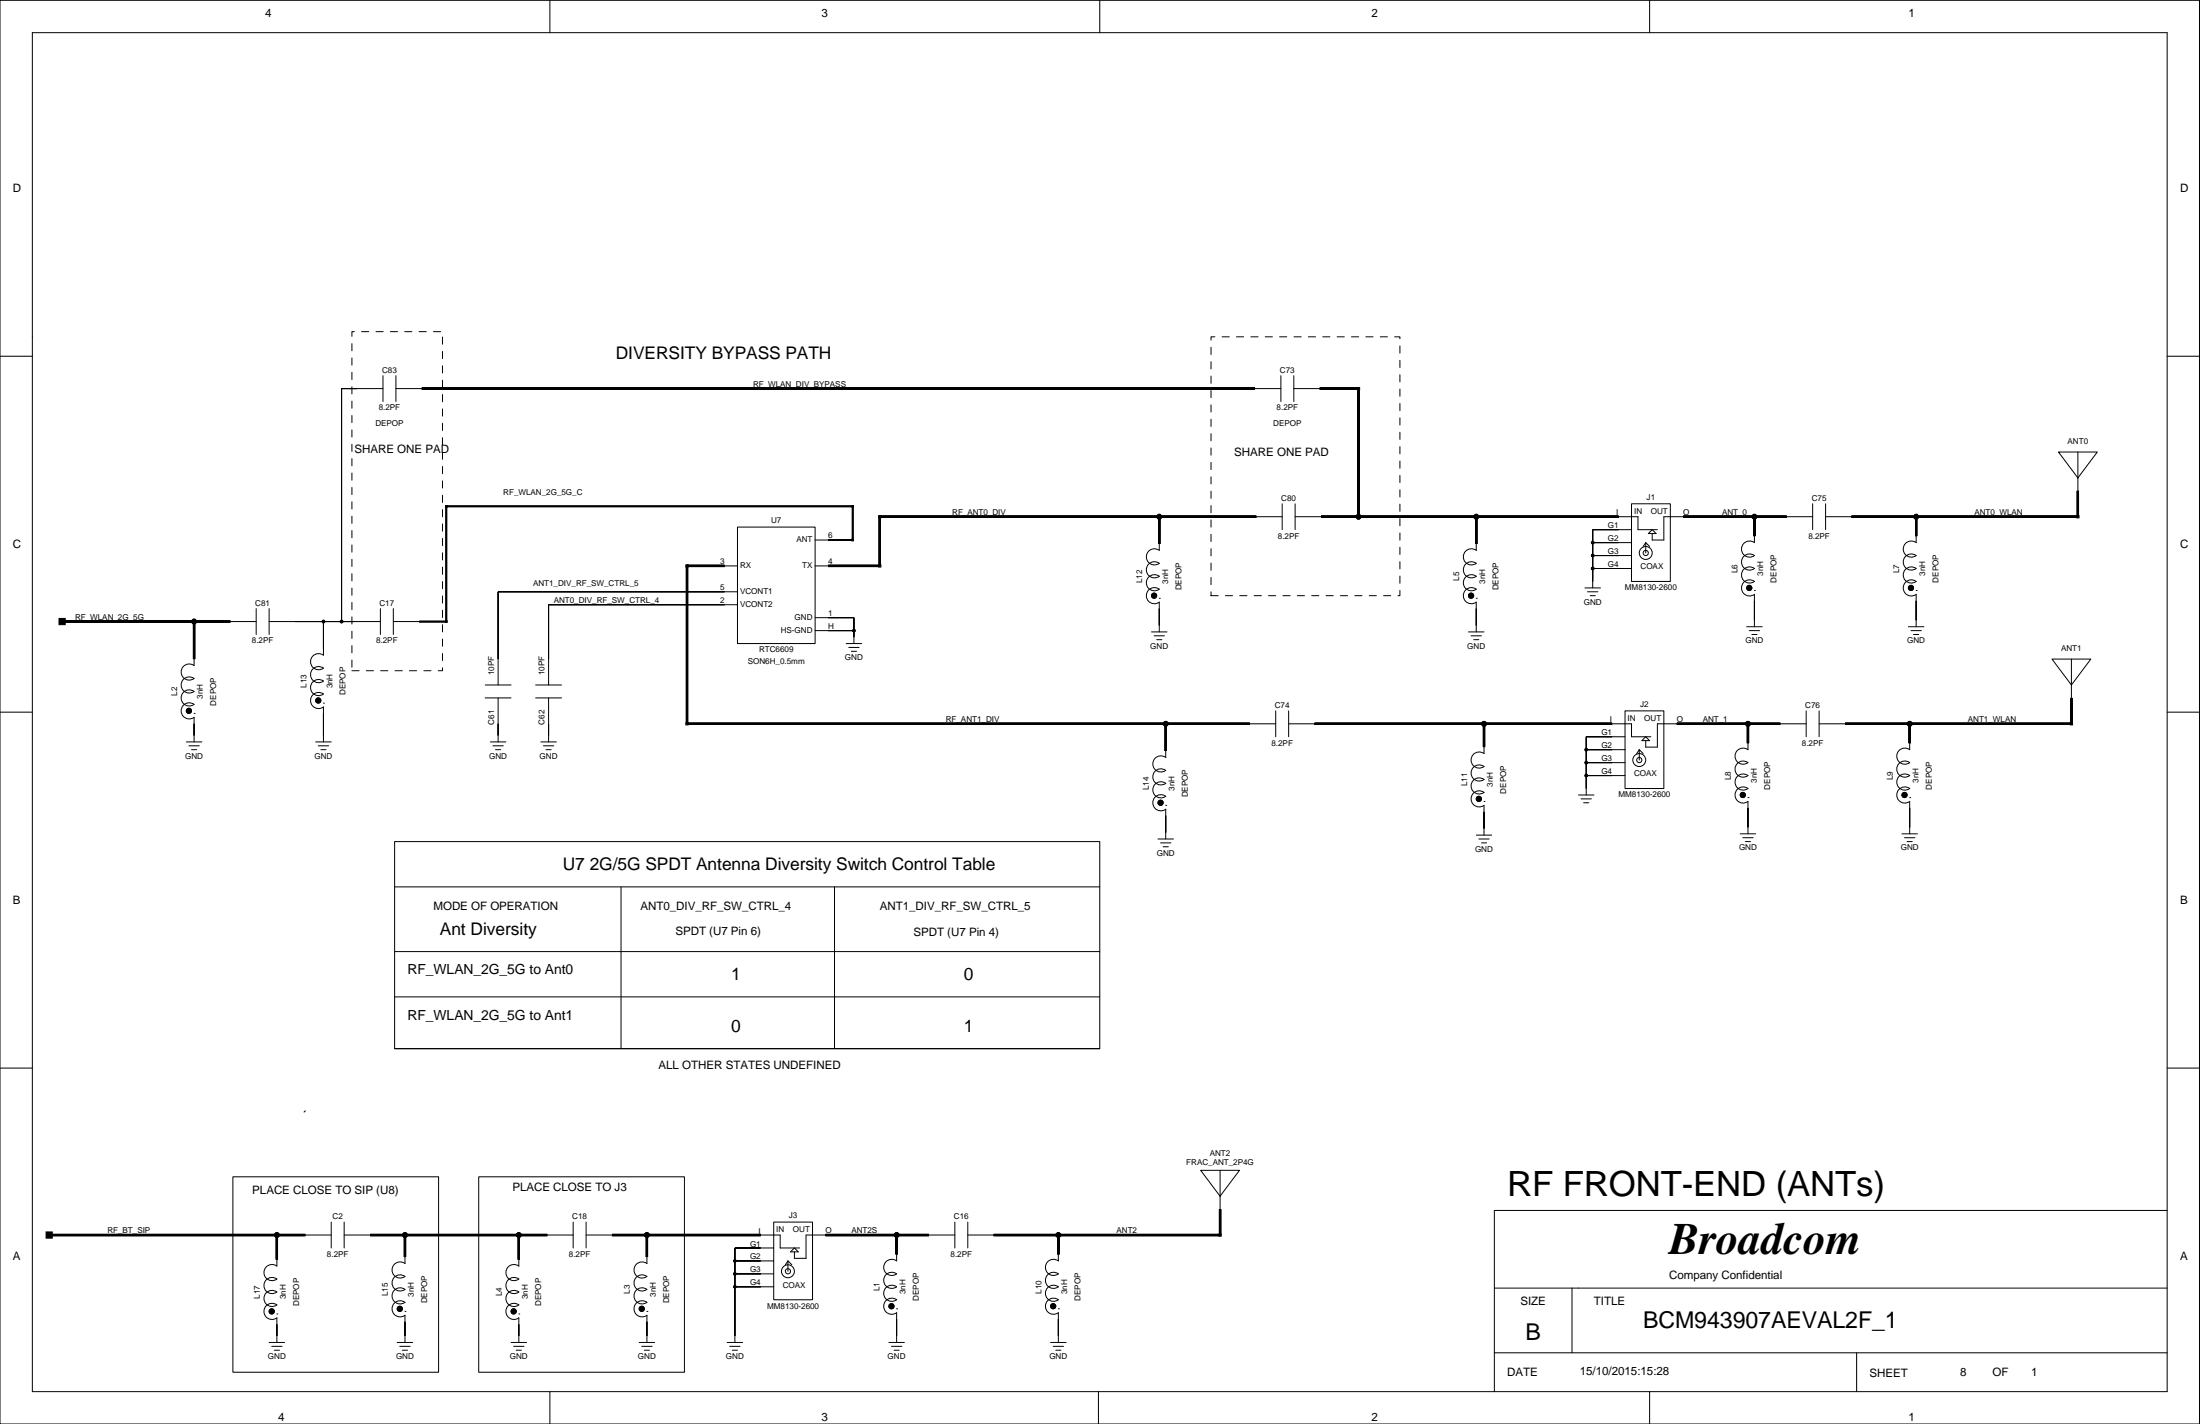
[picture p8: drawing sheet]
<svg xmlns="http://www.w3.org/2000/svg" width="432mm" height="279mm" viewBox="0 0 432 279" stroke-linecap="round" stroke-linejoin="round" font-family="sans-serif">
<g fill="none" stroke="#000" stroke-width=".2">
<path d="M0 .1h431.7v279.3h-431.7zM6.3 6.4h419.1v266.7h-419.1zM107.9 .1v6.3M215.9 .1v6.3M323.8 .1v6.3M0 69.9h6.3M75.2 76.2h-8.2v45.8M75.2 73.7v5.1M77.7 76.2h5.1M77.7 73.7v5.1M246.3 76.2h5.1M251.4 73.7v5.1"/>
<path d="M253.9 76.2h5.1M253.9 73.7v5.1M425.4 69.9h6.3M251.7 98.8v5.1M254.2 98.8v5.1M320.2 98.8h7.6v15.3h-7.6zM355.8 98.8v5.1M358.3 98.8v5.1M404 93.8h.1M404 88.7h7.6l-3.8 5.1zM405.3 96.3h.1M405.3 93.8h.1"/>
<path d="M406.6 95h.1M406.6 93.8h.1M407.8 88.7v7.6M50.3 119.4v5.1M52.8 119.4v5.1M74.7 119.4v5.1M77.2 119.4v5.1M142.2 111h2.5M144.7 103.4h15.3v22.9h-15.3zM144.7 116.1h-46.9v18.3M144.7 118.7h-37v15.7M160 106h2.5"/>
<path d="M160 111h2.5M227.5 117.4h.1M227.5 106.7v1.3a1.59 1.59 0 0 0-2.1 .2 1.59 1.59 0 0 0 0 2.1 1.59 1.59 0 0 0 2.1 .2 1.59 1.59 0 0 0-2.1 .2 1.59 1.59 0 0 0 0 2.2 1.59 1.59 0 0 0 2.1 .2 1.59 1.59 0 0 0-2.1 .2 1.59 1.59 0 0 0 0 2.1 1.59 1.59 0 0 0 2.1 .2 1.59 1.59 0 0 0-2.1 .2 1.59 1.59 0 0 0 0 2.1 1.59 1.59 0 0 0 2.1 .2v5.9M246.6 101.4h5.1M254.2 101.4h5.1M289.7 117.4h.1M289.7 106.7l.1 1.3a1.59 1.59 0 0 0-2.2 .2 1.59 1.59 0 0 0 0 2.1 1.59 1.59 0 0 0 2.2 .2 1.59 1.59 0 0 0-2.2 .2 1.59 1.59 0 0 0 0 2.2 1.59 1.59 0 0 0 2.2 .2 1.59 1.59 0 0 0-2.2 .2 1.59 1.59 0 0 0 0 2.1 1.59 1.59 0 0 0 2.2 .2 1.59 1.59 0 0 0-2.2 .2 1.59 1.59 0 0 0 0 2.1 1.59 1.59 0 0 0 2.2 .2l-.1 5.9M311.1 115.4h3M311.6 116.1h2M312.1 116.9h1M312.6 106.5h7.6M312.6 109h7.6"/>
<path d="M312.6 111.5h7.6M317.7 101.4h3.8v2.5h3.8M320.2 103.9h-7.6v11.5M323 106.5v2M323 106.5l.8 .7M323 106.5l-.5 .7M323.5 104.7l.8-.8 .7 .8zM330.4 101.4h-3.8v4.6h-2.3v-1.3M344.3 115.9h.1M344.3 105.2v1.3a1.59 1.59 0 0 0-2.1 .2 1.59 1.59 0 0 0 0 2.1 1.59 1.59 0 0 0 2.1 .2M344.3 109a1.59 1.59 0 0 0-2.1 .2 1.59 1.59 0 0 0 0 2.1 1.59 1.59 0 0 0 2.1 .2 1.59 1.59 0 0 0-2.1 .2 1.59 1.59 0 0 0 0 2.2 1.59 1.59 0 0 0 2.1 .2 1.59 1.59 0 0 0-2.1 .2 1.59 1.59 0 0 0 0 2.1 1.59 1.59 0 0 0 2.1 .2v6.4M350.7 101.4h5.1"/>
<path d="M358.3 101.4h5.1M376.1 115.9h.1M376.1 105.2v1.3a1.59 1.59 0 0 0-2.1 .2 1.59 1.59 0 0 0 0 2.1 1.59 1.59 0 0 0 2.1 .2M376.1 109a1.59 1.59 0 0 0-2.1 .2 1.59 1.59 0 0 0 0 2.1 1.59 1.59 0 0 0 2.1 .2 1.59 1.59 0 0 0-2.1 .2 1.59 1.59 0 0 0 0 2.2 1.59 1.59 0 0 0 2.1 .2 1.59 1.59 0 0 0-2.1 .2 1.59 1.59 0 0 0 0 2.1 1.59 1.59 0 0 0 2.1 .2v6.4M0 139.7h6.3M38.1 140h.1M38.1 129.3v1.3a1.59 1.59 0 0 0-2.1 .2 1.59 1.59 0 0 0 0 2.1 1.59 1.59 0 0 0 2.1 .2 1.59 1.59 0 0 0-2.1 .2 1.59 1.59 0 0 0 0 2.2 1.59 1.59 0 0 0 2.1 .2 1.59 1.59 0 0 0-2.1 .2 1.59 1.59 0 0 0 0 2.1 1.59 1.59 0 0 0 2.1 .2 1.59 1.59 0 0 0-2.1 .2 1.59 1.59 0 0 0 0 2.1 1.59 1.59 0 0 0 2.1 .2v4.9M45.2 122h5.1M52.8 122h21.9M63.5 138h.1M63.5 122v6.6a1.59 1.59 0 0 0-2.1 .2 1.59 1.59 0 0 0 0 2.1 1.59 1.59 0 0 0 2.1 .2 1.59 1.59 0 0 0-2.1 .2 1.59 1.59 0 0 0 0 2.1 1.59 1.59 0 0 0 2.1 .2M63.5 133.6a1.59 1.59 0 0 0-2.1 .2 1.59 1.59 0 0 0 0 2.2 1.59 1.59 0 0 0 2.1 .2 1.59 1.59 0 0 0-2.1 .2 1.59 1.59 0 0 0 0 2.1 1.59 1.59 0 0 0 2.1 .2v6.9"/>
<path d="M77.2 122h5.1M95.2 136.9h5.1M95.2 134.4h5.1M97.8 136.9v8.7M105.1 136.9h5.1M105.1 134.4h5.1M107.7 136.9v8.7M160 123.7h7.6M160 121.2h7.6v5.1M166.1 126.3h3M166.6 127h2M167.1 127.8h1"/>
<path d="M226 124h3.1M226.5 124.7h2M227 125.5h1M250.4 139.5v5.1M252.9 139.5v5.1M288.2 124h3.1M288.7 124.7h2.1M289.2 125.5h1.1M319 139.5h7.6v15.2h-7.6zM342.8 123h3.1M343.3 123.7h2.1M343.8 124.5h1.1"/>
<path d="M354.5 139.5v5.1M357 139.5v5.1M374.6 123h3M375.1 123.7h2M375.6 124.5h1M402.8 134.4h.1M402.8 129.3h7.6l-3.8 5.1zM404 136.9h.1M404 134.4h.1M405.3 135.7h.1M405.3 134.4h.1M406.6 129.3v7.6"/>
<path d="M425.4 139.7h6.3M36.6 145.6h3M37.1 146.3h2M37.6 147.1h1M62 145.6h3M62.5 146.3h2M63 147.1h1M96.2 145.6h3.1M96.8 146.3h2M97.3 147.1h1M106.1 145.6h3.1M106.7 146.3h2"/>
<path d="M107.2 147.1h1M228.8 158h.1M228.8 147.3v1.3a1.59 1.59 0 0 0-2.1 .2 1.59 1.59 0 0 0 0 2.2 1.59 1.59 0 0 0 2.1 .2 1.59 1.59 0 0 0-2.1 .2 1.59 1.59 0 0 0 0 2.1 1.59 1.59 0 0 0 2.1 .2 1.59 1.59 0 0 0-2.1 .2 1.59 1.59 0 0 0 0 2.1 1.59 1.59 0 0 0 2.1 .2 1.59 1.59 0 0 0-2.1 .2 1.59 1.59 0 0 0 0 2.2 1.59 1.59 0 0 0 2.1 .2v5.8M245.3 142h5.1M252.9 142h5.1M291.3 157.3h.1M291.3 146.6v1.3a1.59 1.59 0 0 0-2.2 .2 1.59 1.59 0 0 0 0 2.1 1.59 1.59 0 0 0 2.2 .2 1.59 1.59 0 0 0-2.2 .2 1.59 1.59 0 0 0 0 2.1 1.59 1.59 0 0 0 2.2 .2 1.59 1.59 0 0 0-2.2 .2 1.59 1.59 0 0 0 0 2.2 1.59 1.59 0 0 0 2.2 .2 1.59 1.59 0 0 0-2.2 .2 1.59 1.59 0 0 0 0 2.1 1.59 1.59 0 0 0 2.2 .2v5.9M309.8 156h3.1M310.3 156.7h2M310.8 157.5h1M311.3 147.1h7.7M311.3 149.6h7.7"/>
<path d="M311.3 152.2h7.7M316.4 142h3.8v2.6h3.8M319 144.6h-7.7v11.4M321.7 147.1v2M321.7 147.1l.8 .8M321.7 147.1l-.5 .8M323 144.6l.8 .7h-1.5zM329.1 142h-3.8v4.6h-2.3v-1.3M343.1 156.5h.1M343.1 145.8v1.3a1.59 1.59 0 0 0-2.2 .2 1.59 1.59 0 0 0 0 2.1 1.59 1.59 0 0 0 2.2 .2 1.59 1.59 0 0 0-2.2 .2 1.59 1.59 0 0 0 0 2.2 1.59 1.59 0 0 0 2.2 .2 1.59 1.59 0 0 0-2.1 .2 1.59 1.59 0 0 0 0 2.1 1.59 1.59 0 0 0 2.1 .2 1.59 1.59 0 0 0-2.1 .2 1.59 1.59 0 0 0 0 2.2 1.59 1.59 0 0 0 2.1 .2v6.3M349.4 142h5.1M357 142h5.1"/>
<path d="M374.8 156.5h.1M374.8 145.8v1.3a1.59 1.59 0 0 0-2.1 .2 1.59 1.59 0 0 0 0 2.1 1.59 1.59 0 0 0 2.1 .2 1.59 1.59 0 0 0-2.1 .2 1.59 1.59 0 0 0 0 2.2 1.59 1.59 0 0 0 2.1 .2 1.59 1.59 0 0 0-2.1 .2 1.59 1.59 0 0 0 0 2.1 1.59 1.59 0 0 0 2.1 .2 1.59 1.59 0 0 0-2.1 .2 1.59 1.59 0 0 0 0 2.2 1.59 1.59 0 0 0 2.1 .2v6.3M77.5 165.1h138.4v40.7h-138.4zM77.5 174h138.4M121.9 174v31.8M163.8 174v31.8M227.3 164.6h3M227.8 165.4h2M228.3 166.1h1M289.7 163.9h3.1M290.3 164.6h2M290.8 165.4h1"/>
<path d="M341.6 163.6h3M342.1 164.4h2M342.6 165.1h1M373.3 163.6h3M373.8 164.4h2M374.3 165.1h1M77.5 195.6h138.4M77.5 186.7h138.4M0 209.6h6.3M59.9 217.9l-.2 .3M77.5 205.8h138.4M425.4 209.6h6.3"/>
<path d="M45.7 230.9h40.4v38.3h-40.4zM65 239.8v5.1M67.5 239.8v5.1M94 230.9h40.3v38.3h-40.3zM112.5 239.8v5.1M115 239.8v5.1M151.9 239.8h7.6v15.2h-7.6zM187.4 239.8v5.1M189.9 239.8v5.1M235.7 229.6h7.6l-3.8 5.1zM239.5 229.6v7.6M240.7 236h.1"/>
<path d="M240.7 234.7h.1M242 237.2h.1M242 234.7h.1M243.3 234.7h.1M425.4 237.5h-132.1v35.6M54.3 257.8h.1M54.3 247.1v1.3a1.59 1.59 0 0 0-2.1 .2 1.59 1.59 0 0 0 0 2.2 1.59 1.59 0 0 0 2.1 .2M54.3 251a1.59 1.59 0 0 0-2.1 .2 1.59 1.59 0 0 0 0 2.1 1.59 1.59 0 0 0 2.1 .2 1.59 1.59 0 0 0-2.1 .2 1.59 1.59 0 0 0 0 2.1 1.59 1.59 0 0 0 2.1 .2 1.59 1.59 0 0 0-2.1 .2 1.59 1.59 0 0 0 0 2.2 1.59 1.59 0 0 0 2.1 .2v4.8M59.9 242.3h5.1M67.5 242.3h5.1M79.5 257.3h.1M79.5 246.6v1.3a1.59 1.59 0 0 0-2.1 .2 1.59 1.59 0 0 0 0 2.2 1.59 1.59 0 0 0 2.1 .2 1.59 1.59 0 0 0-2.1 .2 1.59 1.59 0 0 0 0 2.1 1.59 1.59 0 0 0 2.1 .2 1.59 1.59 0 0 0-2.1 .2 1.59 1.59 0 0 0 0 2.1 1.59 1.59 0 0 0 2.1 .2 1.59 1.59 0 0 0-2.1 .2 1.59 1.59 0 0 0 0 2.2 1.59 1.59 0 0 0 2.1 .2v5.3"/>
<path d="M101.8 257.8h.1M101.8 247.1v1.3a1.59 1.59 0 0 0-2.1 .2 1.59 1.59 0 0 0 0 2.2 1.59 1.59 0 0 0 2.1 .2M101.8 251a1.59 1.59 0 0 0-2.1 .2 1.59 1.59 0 0 0 0 2.1 1.59 1.59 0 0 0 2.1 .2 1.59 1.59 0 0 0-2.1 .2 1.59 1.59 0 0 0 0 2.1 1.59 1.59 0 0 0 2.1 .2 1.59 1.59 0 0 0-2.1 .2 1.59 1.59 0 0 0 0 2.2 1.59 1.59 0 0 0 2.1 .2v4.8M107.4 242.3h5.1M115 242.3h5.1M127 257.3h.1M127 246.6v1.3a1.59 1.59 0 0 0-2.2 .2 1.59 1.59 0 0 0 0 2.2 1.59 1.59 0 0 0 2.2 .2 1.59 1.59 0 0 0-2.2 .2 1.59 1.59 0 0 0 0 2.1 1.59 1.59 0 0 0 2.2 .2 1.59 1.59 0 0 0-2.2 .2 1.59 1.59 0 0 0 0 2.1 1.59 1.59 0 0 0 2.2 .2 1.59 1.59 0 0 0-2.2 .2 1.59 1.59 0 0 0 0 2.2 1.59 1.59 0 0 0 2.2 .2v5.3M144.2 247.4h7.7M144.2 249.9h7.7M144.2 252.5h7.7M149.3 242.3h3.8v2.6h3.8M151.9 244.9h-7.7v18.5"/>
<path d="M154.7 247.4v2M154.7 247.4l.7 .8M154.7 247.4l-.6 .8M155.9 244.9l.8 .7h-1.5zM162 242.3h-3.8v4.6h-2.3v-1.3M176 256.8h.1M176 246.1v1.3M176 257.6v5.8M176 252.5a1.59 1.59 0 0 0-2.1 .2 1.59 1.59 0 0 0 0 2.1 1.59 1.59 0 0 0 2.1 .2 1.59 1.59 0 0 0-2.1 .2 1.59 1.59 0 0 0 0 2.2 1.59 1.59 0 0 0 2.1 .2M176 247.4a1.59 1.59 0 0 0-2.1 .2 1.59 1.59 0 0 0 0 2.1 1.59 1.59 0 0 0 2.1 .2 1.59 1.59 0 0 0-2.1 .2 1.59 1.59 0 0 0 0 2.2 1.59 1.59 0 0 0 2.1 .2M182.3 242.3h5.1M189.9 242.3h5.1"/>
<path d="M207.7 256.8h.1M207.7 246.1v1.3a1.59 1.59 0 0 0-2.1 .2 1.59 1.59 0 0 0 0 2.1 1.59 1.59 0 0 0 2.1 .2 1.59 1.59 0 0 0-2.1 .2 1.59 1.59 0 0 0 0 2.2 1.59 1.59 0 0 0 2.1 .2M207.7 252.5a1.59 1.59 0 0 0-2.1 .2 1.59 1.59 0 0 0 0 2.1 1.59 1.59 0 0 0 2.1 .2 1.59 1.59 0 0 0-2.1 .2 1.59 1.59 0 0 0 0 2.2 1.59 1.59 0 0 0 2.1 .2v5.8M293.3 252.7h132.1M308.5 252.7v12.7M52.8 263.4h3.1M53.3 264.2h2.1M53.8 264.9h1.1M78 263.4h3M78.5 264.2h2M79 264.9h1M100.3 263.4h3.1"/>
<path d="M100.8 264.2h2M101.3 264.9h1M107.9 273.1v6.3M125.4 263.4h3.1M126 264.2h2M126.5 264.9h1M142.7 263.4h3.1M143.2 264.2h2.1M143.7 264.9h1M174.5 263.4h3M175 264.2h2M175.5 264.9h1"/>
<path d="M206.2 263.4h3M206.7 264.2h2M207.2 264.9h1M215.6 273.1v6.3M293.3 265.4h132.1M323.8 273.1v6.3M364.4 265.4v7.7"/>
<circle cx="226.5" cy="116.9" r=".51"/>
<circle cx="227.5" cy="101.4" r=".48"/>
<circle cx="266.6" cy="101.4" r=".48"/>
<circle cx="288.7" cy="116.9" r=".51"/>
<circle cx="289.7" cy="101.4" r=".48"/>
<circle cx="312.6" cy="109" r=".25"/>
<circle cx="312.6" cy="106.5" r=".25"/>
<circle cx="312.6" cy="111.5" r=".25"/>
<circle cx="323" cy="108.5" r=".51"/>
<circle cx="323" cy="108.5" r="1.27"/>
<circle cx="343.3" cy="115.4" r=".51"/>
<circle cx="344.3" cy="101.4" r=".48"/>
<circle cx="375.1" cy="115.4" r=".51"/>
<circle cx="376.1" cy="101.4" r=".48"/>
<circle cx="37.1" cy="139.5" r=".51"/>
<circle cx="38.1" cy="122" r=".48"/>
<circle cx="62.5" cy="137.4" r=".51"/>
<circle cx="63.5" cy="122" r=".25"/>
<circle cx="67" cy="122" r=".25"/>
<circle cx="167.6" cy="123.7" r=".25"/>
<circle cx="227.8" cy="157.5" r=".51"/>
<circle cx="228.8" cy="142" r=".48"/>
<circle cx="290.3" cy="156.7" r=".51"/>
<circle cx="291.3" cy="142" r=".48"/>
<circle cx="311.3" cy="152.2" r=".25"/>
<circle cx="311.3" cy="149.6" r=".25"/>
<circle cx="311.3" cy="147.1" r=".25"/>
<circle cx="321.7" cy="149.1" r="1.27"/>
<circle cx="321.7" cy="149.1" r=".51"/>
<circle cx="342.1" cy="156" r=".51"/>
<circle cx="343.1" cy="142" r=".48"/>
<circle cx="373.8" cy="156" r=".51"/>
<circle cx="374.8" cy="142" r=".48"/>
<circle cx="53.3" cy="257.3" r=".51"/>
<circle cx="54.3" cy="242.3" r=".48"/>
<circle cx="78.5" cy="256.8" r=".51"/>
<circle cx="79.5" cy="242.3" r=".48"/>
<circle cx="100.8" cy="257.3" r=".51"/>
<circle cx="101.8" cy="242.3" r=".48"/>
<circle cx="126" cy="256.8" r=".51"/>
<circle cx="127" cy="242.3" r=".48"/>
<circle cx="144.2" cy="249.9" r=".25"/>
<circle cx="144.2" cy="247.4" r=".25"/>
<circle cx="144.2" cy="252.5" r=".25"/>
<circle cx="154.7" cy="249.4" r="1.27"/>
<circle cx="154.7" cy="249.4" r=".51"/>
<circle cx="175" cy="256.3" r=".51"/>
<circle cx="176" cy="242.3" r=".48"/>
<circle cx="206.7" cy="256.3" r=".51"/>
<circle cx="207.7" cy="242.3" r=".48"/>
</g>
<g fill="#000" stroke="#000" stroke-width=".2">
<path d="M67 76.2v45.8z" fill-rule="evenodd"/>
<path d="M67 76.2h3.1z" fill-rule="evenodd"/>
<path d="M266.4 76h.5v.5h-.5z" fill-rule="evenodd"/>
<path d="M87.4 99.2h.4v.3h-.4z" fill-rule="evenodd"/>
<path d="M167.2 99.2h.3v.3h-.3z" fill-rule="evenodd"/>
<path d="M97.8 116.1v13.2z" fill-rule="evenodd"/>
<path d="M107.7 118.7v10.6z" fill-rule="evenodd"/>
<path d="M134.6 110.8h.5v.5h-.5z" fill-rule="evenodd"/>
<path d="M107.7 118.7h34.5z" fill-rule="evenodd"/>
<path d="M97.8 116.1h44.4z" fill-rule="evenodd"/>
<path d="M167.2 105.8h.3v.3h-.3z" fill-rule="evenodd"/>
<path d="M172.5 110.8h.4v.5h-.4z" fill-rule="evenodd"/>
<path d="M172.5 101.2h.4v.4h-.4z" fill-rule="evenodd"/>
<path d="M227.5 119.4v3.3z" fill-rule="evenodd"/>
<path d="M289.7 119.4v3.3z" fill-rule="evenodd"/>
<path d="M312.6 111.5v2.6z" fill-rule="evenodd"/>
<path d="M312.6 103.9v2.6z" fill-rule="evenodd"/>
<path d="M312.6 106.5v2.5z" fill-rule="evenodd"/>
<path d="M312.6 109v2.5z" fill-rule="evenodd"/>
<path d="M312.6 111.5h5.1z" fill-rule="evenodd"/>
<path d="M312.6 103.9h5.1z" fill-rule="evenodd"/>
<path d="M312.6 109h5.1z" fill-rule="evenodd"/>
<path d="M312.6 106.5h5.1z" fill-rule="evenodd"/>
<path d="M344.3 117.9v3.8z" fill-rule="evenodd"/>
<path d="M376.1 117.9v3.8z" fill-rule="evenodd"/>
<path d="M407.6 101.2h.5v.4h-.5z" fill-rule="evenodd"/>
<path d="M11.6 121.3h1.2v1.3h-1.2z" fill-rule="evenodd"/>
<path d="M63.5 140v4.3z" fill-rule="evenodd"/>
<path d="M63.5 122v5.3z" fill-rule="evenodd"/>
<path d="M57.9 122h5.6z" fill-rule="evenodd"/>
<path d="M63.5 122h3.5z" fill-rule="evenodd"/>
<path d="M67 122h2.6z" fill-rule="evenodd"/>
<path d="M87.4 121.8h.4v.3h-.4z" fill-rule="evenodd"/>
<path d="M162.5 123.7h5.1z" fill-rule="evenodd"/>
<path d="M167.6 123.7v1.3z" fill-rule="evenodd"/>
<path d="M167.6 121.2v2.5z" fill-rule="evenodd"/>
<path d="M162.5 121.2h5.1z" fill-rule="evenodd"/>
<path d="M38.1 142v2.3z" fill-rule="evenodd"/>
<path d="M97.8 142v2.3z" fill-rule="evenodd"/>
<path d="M107.7 142v2.3z" fill-rule="evenodd"/>
<path d="M134.6 141.8h.5v.4h-.5z" fill-rule="evenodd"/>
<path d="M291.3 159.3v3.3z" fill-rule="evenodd"/>
<path d="M311.3 147.1v2.5z" fill-rule="evenodd"/>
<path d="M311.3 144.6v2.5z" fill-rule="evenodd"/>
<path d="M311.3 149.6v2.6z" fill-rule="evenodd"/>
<path d="M311.3 152.2v2.5z" fill-rule="evenodd"/>
<path d="M311.3 152.2h5.1z" fill-rule="evenodd"/>
<path d="M311.3 147.1h5.1z" fill-rule="evenodd"/>
<path d="M311.3 149.6h5.1z" fill-rule="evenodd"/>
<path d="M311.3 144.6h5.1z" fill-rule="evenodd"/>
<path d="M343.1 158.5v3.8z" fill-rule="evenodd"/>
<path d="M374.8 158.5v3.8z" fill-rule="evenodd"/>
<path d="M406.3 141.8h.5v.4h-.5z" fill-rule="evenodd"/>
<path d="M228.8 160v3.3z" fill-rule="evenodd"/>
<path d="M9 241.7h1.3v1.2h-1.3z" fill-rule="evenodd"/>
<path d="M54.3 259.8v2.3z" fill-rule="evenodd"/>
<path d="M79.5 259.3v2.8z" fill-rule="evenodd"/>
<path d="M101.8 259.8v2.3z" fill-rule="evenodd"/>
<path d="M127 259.3v2.8z" fill-rule="evenodd"/>
<path d="M144.2 252.5v9.6z" fill-rule="evenodd"/>
<path d="M144.2 244.9v2.5z" fill-rule="evenodd"/>
<path d="M144.2 247.4v2.5z" fill-rule="evenodd"/>
<path d="M144.2 249.9v2.6z" fill-rule="evenodd"/>
<path d="M144.2 244.9h5.1z" fill-rule="evenodd"/>
<path d="M144.2 247.4h5.1z" fill-rule="evenodd"/>
<path d="M144.2 249.9h5.1z" fill-rule="evenodd"/>
<path d="M144.2 252.5h5.1z" fill-rule="evenodd"/>
<path d="M176 258.8v3.3z" fill-rule="evenodd"/>
<path d="M207.7 258.8v3.3z" fill-rule="evenodd"/>
<path d="M239.2 242.1h.5v.4h-.5z" fill-rule="evenodd"/>
<circle cx="226.5" cy="116.9" r=".51"/>
<circle cx="227.5" cy="101.4" r=".48"/>
<circle cx="266.6" cy="101.4" r=".48"/>
<circle cx="288.7" cy="116.9" r=".51"/>
<circle cx="289.7" cy="101.4" r=".48"/>
<circle cx="312.6" cy="109" r=".25"/>
<circle cx="312.6" cy="106.5" r=".25"/>
<circle cx="312.6" cy="111.5" r=".25"/>
<circle cx="343.3" cy="115.4" r=".51"/>
<circle cx="344.3" cy="101.4" r=".48"/>
<circle cx="375.1" cy="115.4" r=".51"/>
<circle cx="376.1" cy="101.4" r=".48"/>
<circle cx="37.1" cy="139.5" r=".51"/>
<circle cx="38.1" cy="122" r=".48"/>
<circle cx="62.5" cy="137.4" r=".51"/>
<circle cx="63.5" cy="122" r=".25"/>
<circle cx="67" cy="122" r=".25"/>
<circle cx="167.6" cy="123.7" r=".25"/>
<circle cx="227.8" cy="157.5" r=".51"/>
<circle cx="228.8" cy="142" r=".48"/>
<circle cx="290.3" cy="156.7" r=".51"/>
<circle cx="291.3" cy="142" r=".48"/>
<circle cx="311.3" cy="152.2" r=".25"/>
<circle cx="311.3" cy="149.6" r=".25"/>
<circle cx="311.3" cy="147.1" r=".25"/>
<circle cx="342.1" cy="156" r=".51"/>
<circle cx="343.1" cy="142" r=".48"/>
<circle cx="373.8" cy="156" r=".51"/>
<circle cx="374.8" cy="142" r=".48"/>
<circle cx="53.3" cy="257.3" r=".51"/>
<circle cx="54.3" cy="242.3" r=".48"/>
<circle cx="78.5" cy="256.8" r=".51"/>
<circle cx="79.5" cy="242.3" r=".48"/>
<circle cx="100.8" cy="257.3" r=".51"/>
<circle cx="101.8" cy="242.3" r=".48"/>
<circle cx="126" cy="256.8" r=".51"/>
<circle cx="127" cy="242.3" r=".48"/>
<circle cx="144.2" cy="249.9" r=".25"/>
<circle cx="144.2" cy="247.4" r=".25"/>
<circle cx="144.2" cy="252.5" r=".25"/>
<circle cx="175" cy="256.3" r=".51"/>
<circle cx="176" cy="242.3" r=".48"/>
<circle cx="206.7" cy="256.3" r=".51"/>
<circle cx="207.7" cy="242.3" r=".48"/>
</g>
<g fill="#000" stroke="#000" stroke-width=".45">
<path d="M82.8 76.2h163.5z" fill-rule="evenodd"/>
<path d="M259 76.2h7.6z" fill-rule="evenodd"/>
<path d="M266.6 76.2v25.2z" fill-rule="evenodd"/>
<path d="M407.8 96.3v5.1z" fill-rule="evenodd"/>
<path d="M134.8 111v31z" fill-rule="evenodd"/>
<path d="M134.8 111h7.4z" fill-rule="evenodd"/>
<path d="M162.5 111h10.2z" fill-rule="evenodd"/>
<path d="M172.7 101.4v9.6z" fill-rule="evenodd"/>
<path d="M227.5 101.4v5.3z" fill-rule="evenodd"/>
<path d="M172.7 101.4h54.8z" fill-rule="evenodd"/>
<path d="M227.5 101.4h19.1z" fill-rule="evenodd"/>
<path d="M259.3 101.4h7.3z" fill-rule="evenodd"/>
<path d="M289.7 101.4v5.3z" fill-rule="evenodd"/>
<path d="M266.6 101.4h23.1z" fill-rule="evenodd"/>
<path d="M289.7 101.4h28z" fill-rule="evenodd"/>
<path d="M344.3 101.4v3.8z" fill-rule="evenodd"/>
<path d="M330.4 101.4h13.9z" fill-rule="evenodd"/>
<path d="M344.3 101.4h6.4z" fill-rule="evenodd"/>
<path d="M376.1 101.4v3.8z" fill-rule="evenodd"/>
<path d="M363.4 101.4h12.7z" fill-rule="evenodd"/>
<path d="M376.1 101.4h31.7z" fill-rule="evenodd"/>
<path d="M38.1 122v7.3z" fill-rule="evenodd"/>
<path d="M12.2 122h25.9z" fill-rule="evenodd"/>
<path d="M38.1 122h7.1z" fill-rule="evenodd"/>
<path d="M406.6 136.9v5.1z" fill-rule="evenodd"/>
<path d="M228.8 142v5.3z" fill-rule="evenodd"/>
<path d="M134.8 142h94z" fill-rule="evenodd"/>
<path d="M228.8 142h16.5z" fill-rule="evenodd"/>
<path d="M291.3 142v4.6z" fill-rule="evenodd"/>
<path d="M258 142h33.3z" fill-rule="evenodd"/>
<path d="M291.3 142h25.1z" fill-rule="evenodd"/>
<path d="M343.1 142v3.8z" fill-rule="evenodd"/>
<path d="M329.1 142h14z" fill-rule="evenodd"/>
<path d="M343.1 142h6.3z" fill-rule="evenodd"/>
<path d="M374.8 142v3.8z" fill-rule="evenodd"/>
<path d="M362.1 142h12.7z" fill-rule="evenodd"/>
<path d="M374.8 142h31.8z" fill-rule="evenodd"/>
<path d="M239.5 237.2v5.1z" fill-rule="evenodd"/>
<path d="M54.3 242.3v4.8z" fill-rule="evenodd"/>
<path d="M9.6 242.3h44.7z" fill-rule="evenodd"/>
<path d="M54.3 242.3h5.6z" fill-rule="evenodd"/>
<path d="M79.5 242.3v4.3z" fill-rule="evenodd"/>
<path d="M72.6 242.3h6.9z" fill-rule="evenodd"/>
<path d="M101.8 242.3v4.8z" fill-rule="evenodd"/>
<path d="M79.5 242.3h22.3z" fill-rule="evenodd"/>
<path d="M101.8 242.3h5.6z" fill-rule="evenodd"/>
<path d="M120.1 242.3h6.9z" fill-rule="evenodd"/>
<path d="M127 242.3v4.3z" fill-rule="evenodd"/>
<path d="M127 242.3h22.3z" fill-rule="evenodd"/>
<path d="M176 242.3v3.8z" fill-rule="evenodd"/>
<path d="M162 242.3h14z" fill-rule="evenodd"/>
<path d="M176 242.3h6.3z" fill-rule="evenodd"/>
<path d="M195 242.3h12.7z" fill-rule="evenodd"/>
<path d="M207.7 242.3v3.8z" fill-rule="evenodd"/>
<path d="M207.7 242.3h31.8z" fill-rule="evenodd"/>
</g>
<g fill="none" stroke="#000" stroke-width=".45">
<path d="M82.8 76.2h163.5M259 76.2h7.6v25.2M407.8 96.3v5.1h-44.4M142.2 111h-7.4v31h110.5M227.5 101.4v5.3M246.6 101.4h-73.9v9.6h-10.2M259.3 101.4h58.4M289.7 101.4v5.3M330.4 101.4h20.3M344.3 101.4v3.8M376.1 101.4v3.8M12.2 122h33"/>
<path d="M38.1 122v7.3M406.6 136.9v5.1h-44.5M228.8 142v5.3M258 142h58.4M291.3 142v4.6M329.1 142h20.3M343.1 142v3.8M374.8 142v3.8M239.5 237.2v5.1h-44.5M9.6 242.3h50.3M54.3 242.3v4.8M72.6 242.3h34.8"/>
<path d="M79.5 242.3v4.3M101.8 242.3v4.8M120.1 242.3h29.2M127 242.3v4.3M162 242.3h20.3M176 242.3v3.8M207.7 242.3v3.8"/>
</g>
<path d="M69.1 65.1h17.7v66.5h-17.7zM237.7 66.1h37.1v50.8h-37.1z" fill="none" stroke="#000" stroke-width=".2" stroke-dasharray="1.4 1.4"/>
<g fill="#000" stroke="#000" stroke-width=".3">
<path d="M87.6 99.4v22.6z" fill-rule="evenodd"/>
<path d="M167.3 99.4v6.6z" fill-rule="evenodd"/>
<path d="M87.6 99.4h79.7z" fill-rule="evenodd"/>
<path d="M162.5 106h4.8z" fill-rule="evenodd"/>
<path d="M82.3 122h5.3z" fill-rule="evenodd"/>
</g>
<path d="M162.5 106h4.8v-6.6h-79.7v22.6h-5.3" fill="none" stroke="#000" stroke-width=".3"/>
<text font-size="8.8" x="327.6" y="246.1">Broadcom</text>
<text font-size="6.8" x="295.8" y="234.7">RF FRONT-END (ANTs)</text>
<g font-size="4.6">
<text x="299.4" y="263">B</text>
<text x="322.5" y="260.6">BCM943907AEVAL2F_1</text>
</g>
<g font-size="3.4">
<text x="120.9" y="70.4">DIVERSITY BYPASS PATH</text>
<text x="110.5" y="170.7">U7 2G/5G SPDT Antenna Diversity Switch Control Table</text>
<text x="86.3" y="183.4">Ant Diversity</text>
<text x="143.5" y="192.3">1</text>
<text x="189.2" y="192.3">0</text>
<text x="143.5" y="202.4">0</text>
<text x="189.2" y="202.4">1</text>
</g>
<g font-size="2.7">
<text x="80" y="191.2">RF_WLAN_2G_5G to Ant0</text>
<text x="80" y="200.1">RF_WLAN_2G_5G to Ant1</text>
</g>
<g font-size="2.3">
<text x="52.1" y="3.4">4</text>
<text x="161.3" y="3.4">3</text>
<text x="269.2" y="3.4">2</text>
<text x="374.6" y="3.4">1</text>
<text x="2.5" y="37.6">D</text>
<text x="427.9" y="37.6">D</text>
<text x="69.6" y="88.9">SHARE ONE PAD</text>
<text x="242.3" y="89.4">SHARE ONE PAD</text>
<text x="2.5" y="107.5">C</text>
<text x="427.9" y="107.5">C</text>
<text x="2.5" y="177.3">B</text>
<text x="85.1" y="178.6">MODE OF OPERATION</text>
<text x="125.7" y="178.6">ANT0_DIV_RF_SW_CTRL_4</text>
<text x="172.7" y="178.6">ANT1_DIV_RF_SW_CTRL_5</text>
<text x="427.9" y="177.3">B</text>
<text x="132.6" y="183.4">SPDT (U7 Pin 6)</text>
<text x="179.3" y="183.7">SPDT (U7 Pin 4)</text>
<text x="129.3" y="209.8">ALL OTHER STATES UNDEFINED</text>
<text x="100.6" y="233.7">PLACE CLOSE TO J3</text>
<text x="49.5" y="234.2">PLACE CLOSE TO SIP (U8)</text>
<text x="2.5" y="247.1">A</text>
<text x="327.6" y="250.9">Company Confidential</text>
<text x="427.9" y="247.1">A</text>
<text x="298.4" y="256">SIZE</text>
<text x="312.8" y="256">TITLE</text>
<text x="310.1" y="269.7">15/10/2015:15:28</text>
<text x="384.7" y="270">8</text>
<text x="398.7" y="270">1</text>
<text x="295.8" y="270">DATE</text>
<text x="366.9" y="270.2">SHEET</text>
<text x="391.1" y="270">OF</text>
<text x="54.6" y="278.9">4</text>
<text x="161.3" y="278.9">3</text>
<text x="269.2" y="278.9">2</text>
<text x="374.6" y="278.9">1</text>
</g>
<g font-size="1.6">
<text x="75" y="73.2">C83</text>
<text x="147.8" y="75.9">RF_WLAN_DIV_BYPASS</text>
<text x="251.2" y="73.2">C73</text>
<text x="73.7" y="83.5">DEPOP</text>
<text x="74.3" y="80.5">8.2PF</text>
<text x="249.9" y="83.5">DEPOP</text>
<text x="250.6" y="80.5">8.2PF</text>
<text x="405.8" y="87.1">ANT0</text>
<text x="98.8" y="97.2">RF_WLAN_2G_5G_C</text>
<text x="186.9" y="101">RF_ANT0_DIV</text>
<text x="251.5" y="98.3">C80</text>
<text x="317.2" y="101.1">I</text>
<text x="320.7" y="100.8">IN</text>
<text x="323.2" y="98.1">J1</text>
<text x="324" y="100.8">OUT</text>
<text x="330.4" y="101">O</text>
<text x="338" y="101">ANT_0</text>
<text x="355.6" y="98.3">C75</text>
<text x="387.5" y="101">ANT0_WLAN</text>
<text x="151.4" y="102.6">U7</text>
<text x="156.3" y="106.4">ANT</text>
<text x="162.5" y="105.6">6</text>
<text x="250.8" y="105.7">8.2PF</text>
<text x="315.6" y="103.6">G1</text>
<text x="315.6" y="106.2">G2</text>
<text x="354.9" y="105.7">8.2PF</text>
<text x="141.3" y="110.7">3</text>
<text x="145.3" y="111.5">RX</text>
<text x="157.5" y="111.5">TX</text>
<text x="162.5" y="110.7">4</text>
<text x="286.4" y="113.9" transform="rotate(-90 286.4 113.9)">L5</text>
<text x="315.6" y="108.6">G3</text>
<text x="315.6" y="111.2">G4</text>
<text x="322" y="111.7">COAX</text>
<text x="341" y="112.4" transform="rotate(-90 341 112.4)">L6</text>
<text x="346.1" y="113" transform="rotate(-90 346.1 113)">3nH</text>
<text x="372.8" y="112.4" transform="rotate(-90 372.8 112.4)">L7</text>
<text x="377.8" y="113" transform="rotate(-90 377.8 113)">3nH</text>
<text x="50.1" y="118.9">C81</text>
<text x="74.5" y="118.9">C17</text>
<text x="104.6" y="115">ANT1_DIV_RF_SW_CTRL_5</text>
<text x="108.7" y="118.3">ANT0_DIV_RF_SW_CTRL_4</text>
<text x="141.3" y="115.8">5</text>
<text x="141.3" y="118.3">2</text>
<text x="145.3" y="119.1">VCONT2</text>
<text x="145.3" y="116.6">VCONT1</text>
<text x="224.2" y="114.4" transform="rotate(-90 224.2 114.4)">L12</text>
<text x="229.3" y="114.5" transform="rotate(-90 229.3 114.5)">3nH</text>
<text x="231.9" y="115.8" transform="rotate(-90 231.9 115.8)">DEPOP</text>
<text x="291.5" y="114.5" transform="rotate(-90 291.5 114.5)">3nH</text>
<text x="294.1" y="115.8" transform="rotate(-90 294.1 115.8)">DEPOP</text>
<text x="310.8" y="118.6">GND</text>
<text x="318.9" y="115.8">MM8130-2600</text>
<text x="348.7" y="114.3" transform="rotate(-90 348.7 114.3)">DEPOP</text>
<text x="380.4" y="114.3" transform="rotate(-90 380.4 114.3)">DEPOP</text>
<text x="14.7" y="121.6">RF_WLAN_2G_5G</text>
<text x="153.2" y="124.2">HS-GND</text>
<text x="156" y="121.7">GND</text>
<text x="162.5" y="123.4">H</text>
<text x="162.5" y="120.8">1</text>
<text x="49.4" y="126.2">8.2PF</text>
<text x="73.8" y="126.2">8.2PF</text>
<text x="146.8" y="130.2">SON6H_0.5mm</text>
<text x="149" y="128">RTC6609</text>
<text x="165.8" y="129.5">GND</text>
<text x="225.8" y="127.3">GND</text>
<text x="288" y="127.3">GND</text>
<text x="342.6" y="126.2">GND</text>
<text x="374.3" y="126.2">GND</text>
<text x="404.5" y="127.7">ANT1</text>
<text x="34.8" y="136.5" transform="rotate(-90 34.8 136.5)">L2</text>
<text x="39.8" y="137.1" transform="rotate(-90 39.8 137.1)">3nH</text>
<text x="60.2" y="135" transform="rotate(-90 60.2 135)">L13</text>
<text x="65.2" y="135.1" transform="rotate(-90 65.2 135.1)">3nH</text>
<text x="67.8" y="136.4" transform="rotate(-90 67.8 136.4)">DEPOP</text>
<text x="97" y="132.5" transform="rotate(-90 97 132.5)">10PF</text>
<text x="106.9" y="132.5" transform="rotate(-90 106.9 132.5)">10PF</text>
<text x="42.4" y="138.4" transform="rotate(-90 42.4 138.4)">DEPOP</text>
<text x="97" y="142.2" transform="rotate(-90 97 142.2)">C61</text>
<text x="106.9" y="142.2" transform="rotate(-90 106.9 142.2)">C62</text>
<text x="185.6" y="141.7">RF_ANT1_DIV</text>
<text x="250.2" y="138.9">C74</text>
<text x="316" y="141.7">I</text>
<text x="319.5" y="141.5">IN</text>
<text x="321.9" y="138.7">J2</text>
<text x="322.7" y="141.5">OUT</text>
<text x="329.1" y="141.7">O</text>
<text x="334.2" y="141.7">ANT_1</text>
<text x="354.3" y="138.9">C76</text>
<text x="386.2" y="141.7">ANT1_WLAN</text>
<text x="36.3" y="148.8">GND</text>
<text x="61.7" y="148.8">GND</text>
<text x="96" y="148.8">GND</text>
<text x="105.9" y="148.8">GND</text>
<text x="249.5" y="146.3">8.2PF</text>
<text x="314.3" y="144.3">G1</text>
<text x="314.3" y="146.8">G2</text>
<text x="314.3" y="149.3">G3</text>
<text x="353.7" y="146.3">8.2PF</text>
<text x="225.5" y="155" transform="rotate(-90 225.5 155)">L14</text>
<text x="230.5" y="155.1" transform="rotate(-90 230.5 155.1)">3nH</text>
<text x="287.9" y="154.3" transform="rotate(-90 287.9 154.3)">L11</text>
<text x="293" y="154.4" transform="rotate(-90 293 154.4)">3nH</text>
<text x="295.6" y="155.7" transform="rotate(-90 295.6 155.7)">DEPOP</text>
<text x="314.3" y="151.8">G4</text>
<text x="320.7" y="152.3">COAX</text>
<text x="339.7" y="153.1" transform="rotate(-90 339.7 153.1)">L8</text>
<text x="344.8" y="153.6" transform="rotate(-90 344.8 153.6)">3nH</text>
<text x="347.4" y="154.9" transform="rotate(-90 347.4 154.9)">DEPOP</text>
<text x="371.5" y="153.1" transform="rotate(-90 371.5 153.1)">L9</text>
<text x="376.6" y="153.6" transform="rotate(-90 376.6 153.6)">3nH</text>
<text x="379.2" y="154.9" transform="rotate(-90 379.2 154.9)">DEPOP</text>
<text x="233.2" y="156.5" transform="rotate(-90 233.2 156.5)">DEPOP</text>
<text x="317.7" y="156.5">MM8130-2600</text>
<text x="227" y="167.9">GND</text>
<text x="289.5" y="167.1">GND</text>
<text x="341.3" y="166.9">GND</text>
<text x="373.1" y="166.9">GND</text>
<text x="237.4" y="226.7">ANT2</text>
<text x="232.8" y="228.5">FRAC_ANT_2P4G</text>
<text x="65.3" y="239.2">C2</text>
<text x="112.3" y="239.2">C18</text>
<text x="154.8" y="239">J3</text>
<text x="187.2" y="239.2">C16</text>
<text x="21.1" y="242">RF_BT_SIP</text>
<text x="147.2" y="244.6">G1</text>
<text x="148.9" y="242">I</text>
<text x="152.4" y="241.8">IN</text>
<text x="155.6" y="241.8">OUT</text>
<text x="162" y="242">O</text>
<text x="167.1" y="242">ANT2S</text>
<text x="219.2" y="242">ANT2</text>
<text x="64.2" y="246.6">8.2PF</text>
<text x="111.7" y="246.6">8.2PF</text>
<text x="147.2" y="247.1">G2</text>
<text x="147.2" y="249.6">G3</text>
<text x="186.6" y="246.6">8.2PF</text>
<text x="51" y="254.8" transform="rotate(-90 51 254.8)">L17</text>
<text x="56.1" y="254.9" transform="rotate(-90 56.1 254.9)">3nH</text>
<text x="58.7" y="256.3" transform="rotate(-90 58.7 256.3)">DEPOP</text>
<text x="76.1" y="254.3" transform="rotate(-90 76.1 254.3)">L15</text>
<text x="81.2" y="254.4" transform="rotate(-90 81.2 254.4)">3nH</text>
<text x="83.8" y="255.8" transform="rotate(-90 83.8 255.8)">DEPOP</text>
<text x="98.5" y="254.4" transform="rotate(-90 98.5 254.4)">L4</text>
<text x="103.6" y="254.9" transform="rotate(-90 103.6 254.9)">3nH</text>
<text x="106.2" y="256.3" transform="rotate(-90 106.2 256.3)">DEPOP</text>
<text x="123.6" y="253.9" transform="rotate(-90 123.6 253.9)">L3</text>
<text x="128.7" y="254.4" transform="rotate(-90 128.7 254.4)">3nH</text>
<text x="131.3" y="255.8" transform="rotate(-90 131.3 255.8)">DEPOP</text>
<text x="147.2" y="252.1">G4</text>
<text x="150.6" y="256.8">MM8130-2600</text>
<text x="153.6" y="252.6">COAX</text>
<text x="172.6" y="253.4" transform="rotate(-90 172.6 253.4)">L1</text>
<text x="177.7" y="253.9" transform="rotate(-90 177.7 253.9)">3nH</text>
<text x="180.3" y="255.2" transform="rotate(-90 180.3 255.2)">DEPOP</text>
<text x="204.4" y="253.8" transform="rotate(-90 204.4 253.8)">L10</text>
<text x="209.5" y="253.9" transform="rotate(-90 209.5 253.9)">3nH</text>
<text x="212.1" y="255.2" transform="rotate(-90 212.1 255.2)">DEPOP</text>
<text x="52.6" y="266.7">GND</text>
<text x="77.7" y="266.7">GND</text>
<text x="100.1" y="266.7">GND</text>
<text x="125.2" y="266.7">GND</text>
<text x="142.5" y="266.7">GND</text>
<text x="174.2" y="266.7">GND</text>
<text x="206" y="266.7">GND</text>
</g>
</svg>
